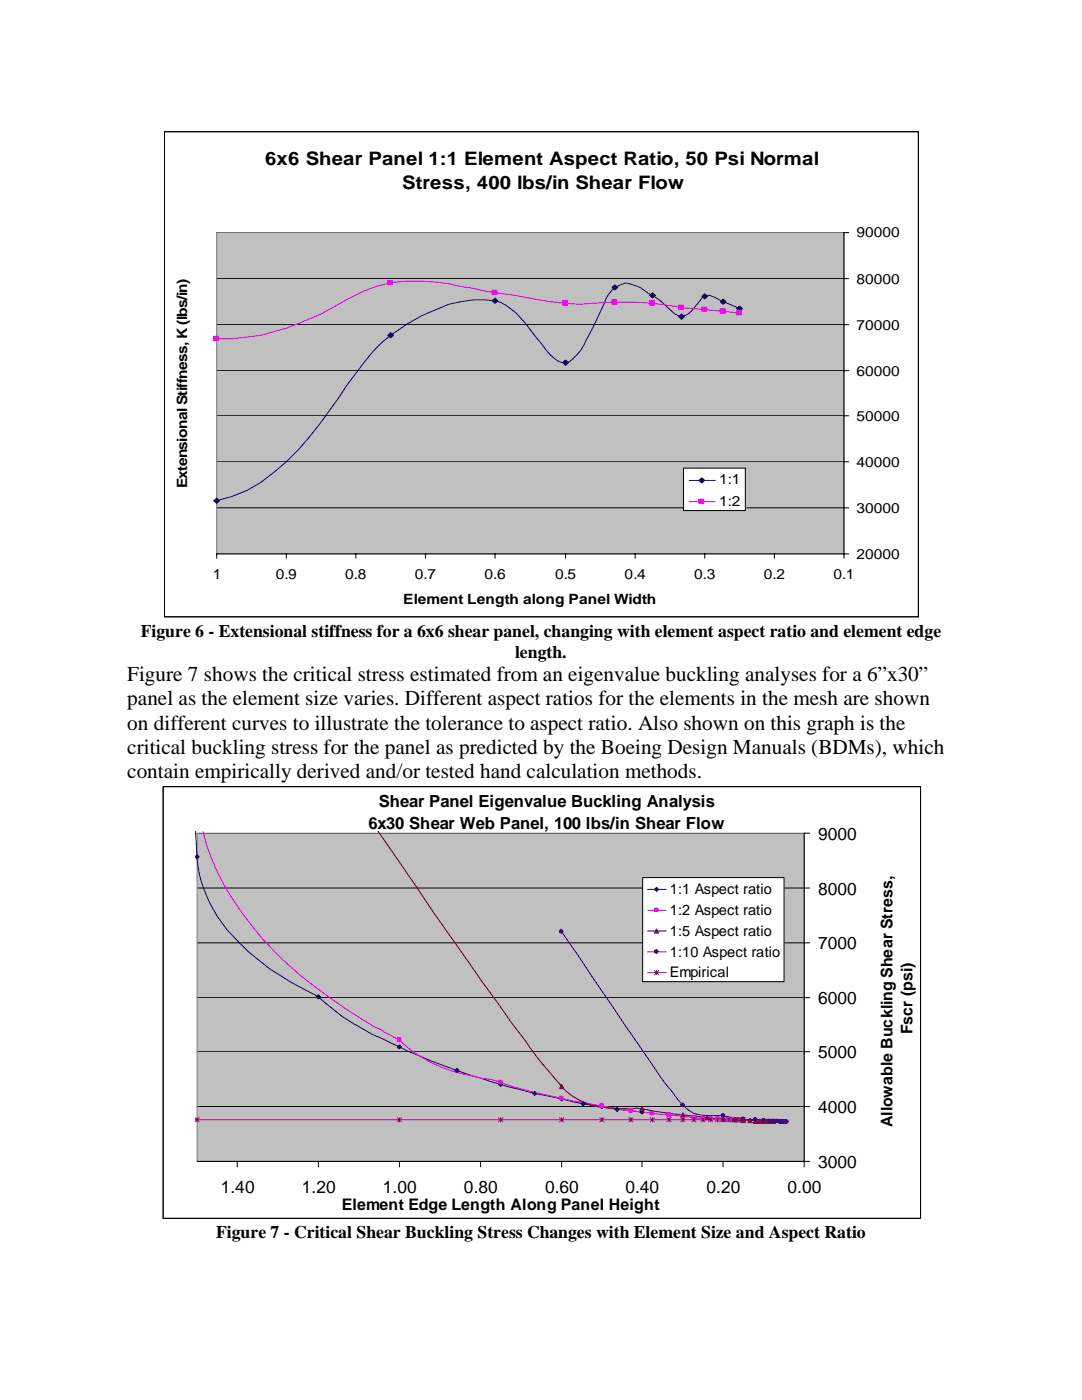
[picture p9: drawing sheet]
<svg xmlns="http://www.w3.org/2000/svg" width="216mm" height="279mm" viewBox="0 0 216 279" stroke-linecap="round" stroke-linejoin="round" font-family="sans-serif">
<path d="M32.8 26.3h150.5v96.8h-150.5z" fill-rule="evenodd" fill="#fff" stroke="#000" stroke-width=".2"/>
<path d="M43.2 46.4h125.2v64.1h-125.2z" fill="#c0c0c0"/>
<g fill="none" stroke="#000" stroke-width=".2">
<path d="M43.2 55.6h126.2M43.2 46.4h126.2M168.4 46.4v64.1h1M43.2 74h126.2M43.2 64.8h126.2M43.2 92.2h125.2M43.2 83h126.2M168.4 92.2h1M43.2 111.4v-.9h125.2v.9M43.2 101.3h126.2M57.1 110.5v.9M71 110.5v.9"/>
<path d="M84.9 110.5v.9M98.8 110.5v.9M112.9 110.5v.9M126.7 110.5v.9M140.6 110.5v.9M154.5 110.5v.9"/>
</g>
<path d="M43.2 46.4h125.2v64.1h-125.2z" fill="none" stroke="#808080" stroke-width=".2"/>
<path d="M147.6 61.6l-3.3-1.4a8 8 0 0 0-3.1-1.2l-1.1 .5-1 1.2a4.6 4.6 0 0 1-3.1 2.5 4.7 4.7 0 0 1-2.7-1.8 12.7 12.7 0 0 0-3.9-2.8 8 8 0 0 0-4.6-2.1l-.9 .3a5.2 5.2 0 0 0-3.3 3.7l-2.3 5-1.4 2.5a9.9 9.9 0 0 1-3.3 4.2 2.72 2.72 0 0 1-3.1-.7l-1.5-1.6-4.2-5.5a15.4 15.4 0 0 0-4.9-4 16.8 16.8 0 0 0-7.9-.2l-2.5 .5a40.5 40.5 0 0 0-13.3 7.6 66 66 0 0 0-8.7 11.1 67.4 67.4 0 0 1-12.9 14.9 23.4 23.4 0 0 1-12 5.7" fill="none" stroke="#000080" stroke-width=".2"/>
<path d="M147.6 62.5l-6.3-.7a72 72 0 0 1-9.6-1.1 76 76 0 0 0-15.9 0 72.7 72.7 0 0 1-13-1.7l-4-.6-6.8-1.2a31.8 31.8 0 0 0-17.6 .2 78.2 78.2 0 0 0-10.7 5.4 57 57 0 0 1-11.6 4.1l-5.8 .7h-3.7" fill="none" stroke="#f0f" stroke-width=".2"/>
<path d="M42.7 99.9l.5-.5 .6 .5-.6 .6z" fill-rule="evenodd" fill="#000080"/>
<path d="M42.7 99.9l.5-.5 .6 .5-.6 .6z" fill="none" stroke="#000080" stroke-width=".2"/>
<g fill="#000080" stroke="#000080" stroke-width=".2">
<path d="M77.4 66.9l.6-.5 .5 .5-.5 .5z" fill-rule="evenodd"/>
<path d="M98.2 60l.6-.5 .5 .5-.5 .5z" fill-rule="evenodd"/>
<path d="M112.3 72.4l.6-.6 .5 .6-.5 .5z" fill-rule="evenodd"/>
<path d="M122.1 57.4l.6-.6 .6 .6-.6 .5z" fill-rule="evenodd"/>
<path d="M129.6 59l.6-.6 .6 .6-.6 .5z" fill-rule="evenodd"/>
<path d="M135.4 63.2l.6-.5 .6 .5-.6 .5z" fill-rule="evenodd"/>
<path d="M140 59.1l.6-.5 .6 .5-.6 .6z" fill-rule="evenodd"/>
<path d="M143.7 60.2l.6-.5 .6 .5-.6 .5z" fill-rule="evenodd"/>
<path d="M147 61.6l.6-.5 .6 .5-.6 .5z" fill-rule="evenodd"/>
</g>
<path d="M42.7 67.1h.9v.9h-.9z" fill="#f0f"/>
<path d="M42.7 67.1h.9v.9h-.9z" fill="none" stroke="#f0f" stroke-width=".2"/>
<g fill="#f0f" stroke="#f0f" stroke-width=".2">
<path d="M77.4 56h.9v.8h-.9z" fill-rule="evenodd"/>
<path d="M98.2 57.9h1v.9h-1z" fill-rule="evenodd"/>
<path d="M112.3 60h.9v.9h-.9z" fill-rule="evenodd"/>
<path d="M122.1 59.8h1v.9h-1z" fill-rule="evenodd"/>
<path d="M129.6 60h1v.9h-1z" fill-rule="evenodd"/>
<path d="M135.4 60.9h1v.9h-1z" fill-rule="evenodd"/>
<path d="M140 61.3h1v.8h-1z" fill-rule="evenodd"/>
<path d="M143.7 61.6h1v.9h-1z" fill-rule="evenodd"/>
<path d="M147 62h.9v.9h-.9z" fill-rule="evenodd"/>
</g>
<path d="M136.4 93.4h12.3v8.5h-12.3z" fill-rule="evenodd" fill="#fff" stroke="#000" stroke-width=".2"/>
<path d="M137.5 95.9h5.2" fill="none" stroke="#000080" stroke-width=".2"/>
<path d="M139.5 95.9l.5-.6 .6 .6-.6 .5z" fill-rule="evenodd" fill="#000080" stroke="#000080" stroke-width=".2"/>
<path d="M137.5 100.1h5.2" fill="none" stroke="#f0f" stroke-width=".2"/>
<path d="M139.5 99.6h.9v.9h-.9z" fill-rule="evenodd" fill="#f0f" stroke="#f0f" stroke-width=".2"/>
<path d="M32.8 26.3h150.4v96.8h-150.4z" fill="none" stroke="#000" stroke-width=".2"/>
<path d="M32.6 157h151.1v86.1h-151.1z" fill-rule="evenodd" fill="#fff" stroke="#000" stroke-width=".2"/>
<path d="M39.3 166.3h121.2v65.5h-121.2z" fill="#c0c0c0"/>
<g fill="none" stroke="#000" stroke-width=".2">
<path d="M39.3 177.2h122.3M39.3 166.3h122.3M160.5 166.3v65.5h1.1M39.3 199.1h122.3M39.3 188.2h122.3M39.3 209.9h122.3M39.3 220.8h122.3M39.3 231.8h121.2v1.1M47.3 231.8v1.1M63.5 231.8v1.1M79.7 231.8v1.1M95.9 231.8v1.1"/>
<path d="M112.1 231.8v1.1M128.1 231.8v1.1M144.3 231.8v1.1"/>
</g>
<path d="M39.3 166.3h121.2v65.5h-121.2z" fill="none" stroke="#808080" stroke-width=".2"/>
<path d="M39 165.8l.3 5.2a25.6 25.6 0 0 0 8 16.7 51.6 51.6 0 0 0 10.6 8.2l3.3 1.8a8.7 8.7 0 0 1 3.6 2.4 49.1 49.1 0 0 0 13.1 8 146.2 146.2 0 0 0 34.2 11.2 53.6 53.6 0 0 0 8 1.5l3 .6 5 .5" fill="none" stroke="#000080" stroke-width=".2"/>
<path d="M40.5 165.8a48 48 0 0 0 10.3 19.6 77.4 77.4 0 0 0 15.7 14.2 84.6 84.6 0 0 0 11.4 7l.7 .4a3 3 0 0 1 1.9 1.3 27.6 27.6 0 0 0 13.2 6.3l2.3 .6 2.1 .2a102.4 102.4 0 0 0 18.4 4.6 190.8 190.8 0 0 0 22 3.1l9.8 .5" fill="none" stroke="#f0f" stroke-width=".2"/>
<path d="M75.4 165.8a1541.6 1541.6 0 0 0 30.8 43.9l3.2 4a23.3 23.3 0 0 0 5.3 5.4 12.2 12.2 0 0 0 6.7 2l4.2 .2a4.8 4.8 0 0 1 2.5 0 155.7 155.7 0 0 0 14.7 1.9l4.7 .4 6.9 .2" fill="none" stroke="#800000" stroke-width=".2"/>
<path d="M112.1 185.9l14.8 21.8a139.5 139.5 0 0 0 8.3 11.6l1.1 1.3a5.5 5.5 0 0 0 4.7 2 20.7 20.7 0 0 1 5.3 .4l2.7 .5h2.7l1.3 .3 4 .1" fill="none" stroke="#00f" stroke-width=".2"/>
<path d="M38.9 223.5h109.4" fill="none" stroke="#800080" stroke-width=".2"/>
<path d="M38.9 171l.4-.4 .4 .4-.4 .4z" fill-rule="evenodd" fill="#000080"/>
<path d="M38.9 171l.4-.4 .4 .4-.4 .4z" fill="none" stroke="#000080" stroke-width=".2"/>
<g fill="#000080" stroke="#000080" stroke-width=".2">
<path d="M63.1 199l.4-.5 .4 .5-.4 .4z" fill-rule="evenodd"/>
<path d="M79.3 208.9l.4-.4 .4 .4-.4 .4z" fill-rule="evenodd"/>
<path d="M91.2 213.2l.4 .4-.4 .4-.4-.4z" fill-rule="evenodd"/>
<path d="M99.5 216.4l.4-.4 .4 .4-.4 .4z" fill-rule="evenodd"/>
<path d="M106.7 217.8l.4 .4-.4 .4-.4-.4z" fill-rule="evenodd"/>
<path d="M111.6 219.3l.5-.4 .4 .4-.4 .4z" fill-rule="evenodd"/>
<path d="M115.9 220.3l.5-.4 .4 .4-.4 .4z" fill-rule="evenodd"/>
<path d="M119.7 220.8l.4-.4 .4 .4-.4 .5z" fill-rule="evenodd"/>
<path d="M122.7 221.4l.4-.4 .4 .4-.4 .4z" fill-rule="evenodd"/>
<path d="M125.5 221.7l.4-.4 .4 .4-.4 .4z" fill-rule="evenodd"/>
<path d="M127.7 221.9l.4-.4 .4 .4-.4 .5z" fill-rule="evenodd"/>
</g>
<g fill="#f0f" stroke="#f0f" stroke-width=".2">
<path d="M79.3 207.1h.7v.7h-.7z" fill-rule="evenodd"/>
<path d="M99.5 215.6h.7v.7h-.7z" fill-rule="evenodd"/>
<path d="M111.6 218.8h.7v.7h-.7z" fill-rule="evenodd"/>
<path d="M119.7 220.3h.7v.7h-.7z" fill-rule="evenodd"/>
<path d="M125.5 221.3h.7v.6h-.7z" fill-rule="evenodd"/>
<path d="M129.8 221.8h.7v.7h-.7z" fill-rule="evenodd"/>
<path d="M133.1 222.1h.7v.7h-.7z" fill-rule="evenodd"/>
<path d="M135.9 222.4h.6v.7h-.6z" fill-rule="evenodd"/>
<path d="M138.1 222.6h.7v.7h-.7z" fill-rule="evenodd"/>
<path d="M139.9 222.8h.7v.7h-.7z" fill-rule="evenodd"/>
<path d="M141.4 222.9h.7v.7h-.7z" fill-rule="evenodd"/>
<path d="M142.8 222.9h.7v.7h-.7z" fill-rule="evenodd"/>
<path d="M143.9 223.1h.7v.7h-.7z" fill-rule="evenodd"/>
<path d="M145 223.1h.7v.7h-.7z" fill-rule="evenodd"/>
<path d="M145.8 223.1h.7v.7h-.7z" fill-rule="evenodd"/>
<path d="M146.6 223.2h.7v.7h-.7z" fill-rule="evenodd"/>
<path d="M147.3 223.2h.7v.7h-.7z" fill-rule="evenodd"/>
<path d="M147.9 223.2h.7v.7h-.7z" fill-rule="evenodd"/>
</g>
<g fill="#800000" stroke="#800000" stroke-width=".2">
<path d="M112.1 216.4l.4 .8h-.9z"/>
<path d="M128.1 220.8l.4 .9h-.8z"/>
<path d="M136.3 222.1l.4 .8h-.8z"/>
<path d="M141.1 222.6l.4 .9h-.8z"/>
<path d="M144.3 222.9l.4 .9h-.8z"/>
<path d="M146.6 223.1l.4 .8h-.8z"/>
<path d="M148.3 223.2l.4 .8h-.8z"/>
<path d="M149.7 223.2l.4 .8h-.8z"/>
<path d="M150.8 223.3l.4 .9h-.8z"/>
<path d="M151.6 223.3l.4 .9h-.8z"/>
<path d="M152.4 223.3l.4 .9h-.8z"/>
<path d="M153 223.3l.4 .9h-.8z"/>
<path d="M153.5 223.3l.5 .9h-.9z"/>
<path d="M154 223.3l.4 .9h-.9z"/>
<path d="M154.4 223.3l.4 .9h-.8z"/>
</g>
<g fill="#00f" stroke="#00f" stroke-width=".2">
<circle cx="112" cy="185.9" r=".35"/>
<circle cx="136.2" cy="220.5" r=".34"/>
<circle cx="144.2" cy="222.6" r=".34"/>
<circle cx="148.2" cy="223.3" r=".35"/>
<circle cx="150.7" cy="223.4" r=".34"/>
<circle cx="152.4" cy="223.5" r=".35"/>
<circle cx="153.5" cy="223.7" r=".35"/>
<circle cx="154.3" cy="223.7" r=".34"/>
<circle cx="155" cy="223.7" r=".35"/>
<circle cx="155.6" cy="223.8" r=".35"/>
<circle cx="156" cy="223.8" r=".35"/>
<circle cx="156.4" cy="223.8" r=".34"/>
<circle cx="156.7" cy="223.8" r=".34"/>
<circle cx="156.9" cy="223.8" r=".34"/>
</g>
<g fill="none" stroke="#800080" stroke-width=".2">
<path d="M38.9 223.1l.8 .8M39.3 223.1v.8M39.7 223.1l-.8 .8M79.3 223.1l.8 .8M79.7 223.1v.8M80.1 223.1l-.8 .8M99.5 223.1l.4 .4M99.9 223.5l.4 .4M99.9 223.5l-.4 .4M99.9 223.1v.8M100.3 223.1l-.4 .4M111.6 223.1l.5 .4"/>
<path d="M112.1 223.5l.4 .4M112.1 223.5l-.5 .4M112.1 223.1v.8M112.5 223.1l-.4 .4M119.7 223.1l.4 .4M120.1 223.5l.4 .4M120.1 223.5l-.4 .4M120.1 223.1v.8M120.5 223.1l-.4 .4M125.5 223.1l.8 .8M125.9 223.1v.8M126.3 223.1l-.8 .8"/>
<path d="M129.8 223.1l.8 .8M130.2 223.1v.8M130.6 223.1l-.8 .8M133.1 223.1l.8 .8M133.5 223.1v.8M133.9 223.1l-.8 .8M135.9 223.1l.8 .8M136.3 223.1v.8M136.7 223.1l-.8 .8M138.1 223.1l.8 .8M138.5 223.1v.8M138.9 223.1l-.8 .8"/>
<path d="M139.9 223.1l.8 .8M140.3 223.1v.8M140.7 223.1l-.8 .8M141.4 223.1l.8 .8M141.8 223.1v.8M142.2 223.1l-.8 .8M142.8 223.1l.4 .4M143.2 223.5l.4 .4M143.2 223.5l-.4 .4M143.2 223.1v.8M143.6 223.1l-.4 .4M143.9 223.1l.8 .8"/>
<path d="M144.3 223.1v.8M144.7 223.1l-.8 .8M145 223.1l.8 .8 .8-.8 .4 .4M145.4 223.1v.8M146.2 223.1v.8M147 223.5l-.4 .4-.8-.8-.8 .8M147 223.5l.5 .4M147 223.1v.8M147.3 223.1l.8 .8M147.5 223.1l-.5 .4M147.7 223.1v.8M147.9 223.1l.8 .8"/>
<path d="M148.1 223.1l-.8 .8M148.3 223.1v.8M148.7 223.1l-.8 .8"/>
</g>
<path d="M128.2 175.1h28.2v20.8h-28.2z" fill-rule="evenodd" fill="#fff" stroke="#000" stroke-width=".2"/>
<path d="M129.2 177.5h3.8" fill="none" stroke="#000080" stroke-width=".2"/>
<path d="M130.6 177.5l.4-.4 .4 .4-.4 .4z" fill-rule="evenodd" fill="#000080" stroke="#000080" stroke-width=".2"/>
<path d="M129.2 181.6h3.8" fill="none" stroke="#f0f" stroke-width=".2"/>
<path d="M130.6 181.2h.7v.7h-.7z" fill-rule="evenodd" fill="#f0f" stroke="#f0f" stroke-width=".2"/>
<path d="M129.2 185.8h3.8" fill="none" stroke="#800000" stroke-width=".2"/>
<path d="M131 185.4l.4 .8h-.8z" fill="#800000" stroke="#800000" stroke-width=".2"/>
<path d="M129.2 190h3.8" fill="none" stroke="#00f" stroke-width=".2"/>
<circle cx="130.9" cy="189.9" r=".35" fill="#00f" stroke="#00f" stroke-width=".2"/>
<path d="M129.2 194.1h3.8M130.6 193.7l.8 .8M131 193.7v.8M131.4 193.7l-.8 .8" fill="none" stroke="#800080" stroke-width=".2"/>
<path d="M32.6 157h151.1v86.1h-151.1z" fill="none" stroke="#000" stroke-width=".2"/>
<g font-size="4.2">
<text x="25.4" y="135.9">Figure 7 shows the critical stress estimated from an eigenvalue buckling analyses for a 6”x30”</text>
<text x="25.4" y="140.7">panel as the element size varies. Different aspect ratios for the elements in the mesh are shown</text>
<text x="25.4" y="145.6">on different curves to illustrate the tolerance to aspect ratio. Also shown on this graph is the</text>
<text x="25.4" y="150.5">critical buckling stress for the panel as predicted by the Boeing Design Manuals (BDMs), which</text>
<text x="25.4" y="155.3">contain empirically derived and/or tested hand calculation methods.</text>
</g>
<g font-size="3.7">
<text x="52.9" y="32.9">6x6 Shear Panel 1:1 Element Aspect Ratio, 50 Psi Normal</text>
<text x="80.3" y="37.7">Stress, 400 lbs/in Shear Flow</text>
</g>
<g font-size="3.5">
<text x="28.1" y="127.2">Figure 6 - Extensional stiffness for a 6x6 shear panel, changing with element aspect ratio and element edge</text>
<text x="102.8" y="131.2">length.</text>
<text x="163.2" y="167.6">9000</text>
<text x="163.2" y="178.5">8000</text>
<text x="163.2" y="189.5">7000</text>
<text x="163.2" y="200.4">6000</text>
<text x="163.2" y="211.2">5000</text>
<text x="163.2" y="222.2">4000</text>
<text x="163.2" y="233.1">3000</text>
<text x="44" y="238.1">1.40</text>
<text x="60.2" y="238.1">1.20</text>
<text x="76.4" y="238.1">1.00</text>
<text x="92.6" y="238.1">0.80</text>
<text x="108.8" y="238.1">0.60</text>
<text x="124.8" y="238.1">0.40</text>
<text x="141" y="238.1">0.20</text>
<text x="157.1" y="238.1">0.00</text>
<text x="43.1" y="247">Figure 7 - Critical Shear Buckling Stress Changes with Element Size and Aspect Ratio</text>
</g>
<g font-size="3.3">
<text x="75.6" y="161.1">Shear Panel Eigenvalue Buckling Analysis</text>
<text x="73.5" y="165.4">6x30 Shear Web Panel, 100 lbs/in Shear Flow</text>
</g>
<g font-size="3.2">
<text x="182.1" y="206.5" transform="rotate(-90 182.1 206.5)">Fscr (psi)</text>
<text x="178.1" y="225" transform="rotate(-90 178.1 225)">Allowable Buckling Shear Stress,</text>
<text x="68.2" y="241.5">Element Edge Length Along Panel Height</text>
</g>
<g font-size="2.9">
<text x="133.6" y="178.5">1:1 Aspect ratio</text>
<text x="133.6" y="182.6">1:2 Aspect ratio</text>
<text x="133.6" y="186.7">1:5 Aspect ratio</text>
<text x="133.6" y="190.9">1:10 Aspect ratio</text>
<text x="133.6" y="195.1">Empirical</text>
</g>
<g font-size="2.8">
<text x="170.9" y="47.4">90000</text>
<text x="170.9" y="56.6">80000</text>
<text x="170.9" y="65.8">70000</text>
<text x="170.9" y="74.9">60000</text>
<text x="170.9" y="84">50000</text>
<text x="170.9" y="93.1">40000</text>
<text x="37.4" y="97.5" transform="rotate(-90 37.4 97.5)">Extensional Stiffness, K (lbs/in)</text>
<text x="143.5" y="100.9">1:2</text>
<text x="143.5" y="96.7">1:1</text>
<text x="170.9" y="102.3">30000</text>
<text x="170.9" y="111.5">20000</text>
<text x="42.5" y="115.6">1</text>
<text x="55" y="115.6">0.9</text>
<text x="68.9" y="115.6">0.8</text>
<text x="82.8" y="115.6">0.7</text>
<text x="96.7" y="115.6">0.6</text>
<text x="110.8" y="115.6">0.5</text>
<text x="124.6" y="115.6">0.4</text>
<text x="138.5" y="115.6">0.3</text>
<text x="152.4" y="115.6">0.2</text>
<text x="166.3" y="115.6">0.1</text>
<text x="80.5" y="120.5">Element Length along Panel Width</text>
</g>
</svg>
